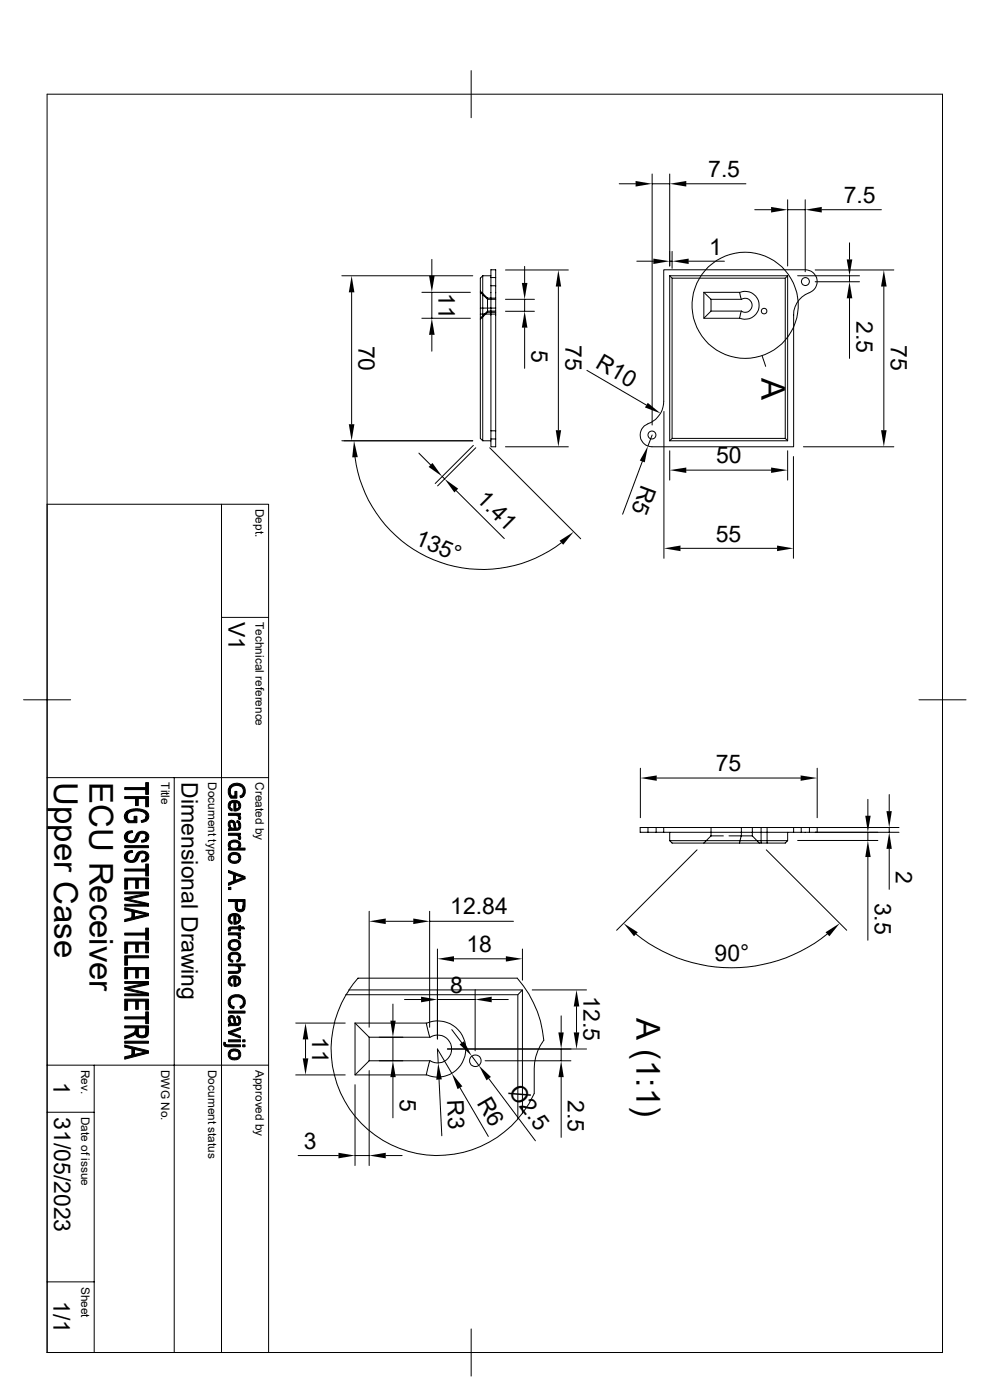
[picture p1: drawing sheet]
<svg xmlns="http://www.w3.org/2000/svg" width="210mm" height="297mm" viewBox="0 0 210 297" stroke-linecap="round" stroke-linejoin="round" font-family="sans-serif">
<g fill="none" stroke="#000" stroke-width=".21">
<path d="M10 20h189.9v266.9h-189.9zM99.9 15v10M131.4 39h3.4M138.3 36.9v53.3M138.3 39h3.8M142.1 36.9v19.5M145.6 39h12.6M72.5 58.5h27.8M91.6 55v3.5M102.4 58.5v35h1.7M102.4 58.5h1.7M102.4 58.5l-.5 .5v34l.5 .5"/>
<path d="M104.1 57.2h1.1v37.6h-1.1zM104.1 58.9h1.1M107.2 57.3h13.4M111.3 56.5v3.5M135.1 55.4h3.5M142.1 58.5l.5 .5M142.1 58.5h25M142.1 58.5v35M142.1 55.4h.5M142.6 59h24v34h-24zM142.6 53.3v3.6M146.1 55.4h7.6"/>
<path d="M160.1 44.5h3.5M167.1 42.4v14M167.1 44.5h3.7M167.1 58.5l-.5 .5M167.1 58.5v35h-25M169.2 58.5h13.1M170.8 57.2h-30v28a5.3 5.3 0 0 1-3.7 4.9 2.49 2.49 0 0 0-1.2 2.8 2.49 2.49 0 0 0 2.4 1.9h30.1v-28a5 5 0 0 1 3.3-4.7M170.8 42.4v15.3M170.9 57.2a2.51 2.51 0 0 1 2.4 2.1 2.51 2.51 0 0 1-1.6 2.8M172.9 57.3h16.7M172.9 59.8h9.4M174.3 44.5h12.7"/>
<path d="M180.2 51.5v3.5M180.2 58.5v1.3M74.6 62v28M89.5 62h10.3M89.5 67.5h10.3M91.6 62v5.5M91.6 71v3.5M101.9 62l1.5 1.5h1.8M101.9 66.6h3.3M101.9 65.4h3.3M101.9 61.8l1.5 1.4M103.4 63.2v3.1"/>
<path d="M103.4 66.3h1.8M103.4 63.2h1.8M103.4 66.3l-1.5 1.4M104.1 60.6h1.1M105.2 66h-1.8l-1.5 1.5M107.2 63.5h6.2M107.2 66h6.2M111.3 63.5v2.5M111.3 69.5v8.6M118.4 60.8v30.5M124.5 78.6l12.6 7.3M149.3 62l1.5 1.5"/>
<path d="M149.3 62v5.5h7.6l.4-1.5M149.3 62h7.6l.4 1.5h-6.5M150.8 63.5v2.5M150.8 66l-1.5 1.5M150.8 66h6.5M156.9 62.1a2.96 2.96 0 0 1 4.1 2.7 2.96 2.96 0 0 1-4.1 2.7M157.3 63.5a1.47 1.47 0 0 1 2.3 1.3 1.47 1.47 0 0 1-2.3 1.2M161.7 75.5l.7 2.2M180.2 63.3v12.7M187.5 60.8v30.5M72.5 93.5h27.8M75.3 97a27.3 27.3 0 0 0 43.8 18.1"/>
<path d="M88.9 96.1l2.5 2.5M100.4 94.5l-8.1 8.1M100.9 95l-8.1 8.1M103.9 95l19.3 19.3M104.1 91.4h1.1M104.1 93.1h1.1M107.2 94.8h13.4M136.3 97.9l-4.2 11.2M138.3 92.3l-.8 2.3M140.8 87.3v31.1M142.1 95.6v6.3M142.6 93l-.5 .5"/>
<path d="M145.6 99.7h18M166.6 93l.5 .5M167.1 95.6v6.3M168.3 96.9v21.5M170.4 94.8h19.2M10 107h47v179.9h-47M47 107v179.9M93.8 101.1l.5 .5M96.8 104.1l10.2 10.2M144.4 116.3h20.4M47 131h10M5 148.5h10"/>
<path d="M194.9 148.5h10M10 165h47M37 165v121.9M135.8 163v10.5M137.5 175.6v1M139.2 175.6v1M139.3 165.1h30.5M140.8 175.6h32.6v1h-32.6zM140.8 175.6h-5v1h5M142.1 176.6v1.8M142.1 178.4l.5 .5h24l.5-.5M150.8 175.6v1.7"/>
<path d="M150.8 177.3h2.7M150.8 177.3l-1.5 1.6M157.3 175.6v1.7h-2.7M159.6 177.3h-1.8a.54 .54 0 0 0-.7 .6l-.2 1M159.6 175.6v1.7l1.5 1.6M161.5 175.6v3.3M162.7 175.6v3.3M167.1 176.6v1.8h-25M168.4 175.6v1M169.2 178.3h17M170 175.6v1M171.7 175.6v1"/>
<path d="M172.9 175.6h17.8M172.9 176.6h17.8M173.4 163v10.5M184.1 169.6v3.5M184.1 176.6v1.7M188.6 168.6v3.5M188.6 175.6v1M78.3 193.3v24.6M81.8 195.5h5.9M91.1 193.3v24.6M91.1 195.5h17.8M134.9 198.2a32.3 32.3 0 0 0 40.6 0"/>
<path d="M147.9 180.3l-17.1 17.1M162.6 180.3l17 17.1M184.1 181.8v17.7M188.6 180.1v8.6M62.7 217h10.5M73.4 211h36.5M73.4 211a22.6 22.6 0 0 0 6.2 29.8 22.6 22.6 0 0 0 30.3-3.4M74 210.1l-.6 .9M75.3 217l3 3M75.3 217v11h15.1l.8-3M75.3 217h15.1l.8 3h-12.9M83.4 213v3.5"/>
<path d="M85.8 212h3.5M90.5 217.1a6 6 0 0 1 8.3 5.4 6 6 0 0 1-8.3 5.5M92.8 201.3v19.1M92.8 212h8M95.8 218.4l2.2 2.8M96.3 203.4h11M100.8 209.9v13M104.3 212h3.5M110.8 201.3v6.6M110.8 210h-36.8l1.9-2.5h33.8a23.3 23.3 0 0 1 5.7 13.2 10.2 10.2 0 0 0-2.1 6v5.3l-1.1 2.1-1.4 2.1M112.9 210h11.5M119 215.5v3.5"/>
<path d="M122.3 213.5v5.5M10 236h10M10 226h47M20 226v60.9M62.7 228h10.5M64.8 220.5v4M75.3 230.1v17.2M78.3 220v5M78.3 227.1v20.2M78.3 225l-3 3M78.3 225h12.9M83.4 220v5"/>
<path d="M83.4 228.5v8.7M91.2 220.1a2.96 2.96 0 0 1 4.6 2.4 2.96 2.96 0 0 1-4.6 2.5M93 225.6l-.2-3.1 3 5.2M93.1 229l.6 12M94.9 222.5h29.5M97.6 230.8l6 10.3M100.1 224l1.5 2M102.9 225h18.2M103.7 228.8l9.9 13.2M110.8 236.2v-26.2l-.9 1v26.4M110.8 236.2l-1 1.2M119 222.5v2.5"/>
<path d="M119 228.5v12.8M63.2 245.2h8.6M75.3 245.2h3M81.8 245.2h3.5M10 271.9h10M99.9 281.9v10"/>
<circle cx="170.9" cy="59.7" r=".85"/>
<circle cx="158.1" cy="64.8" r="11.3"/>
<circle cx="162.1" cy="66" r=".59"/>
<circle cx="138.3" cy="92.3" r=".85"/>
<circle cx="100.8" cy="225" r="1.23"/>
</g>
<g fill="#000" stroke="#000" stroke-width=".21">
<path d="M26.5 179.4h5v.4h-5z" fill-rule="evenodd"/>
<path d="M27 176.5l1.1-.3 .1 .4a1.1 1.1 0 0 0-1.2 1z" fill-rule="evenodd"/>
<path d="M26.8 172.3l.1-.2 .1 1.3 .5 .7h.9v-.9h.6v1.3h-1.9a1.44 1.44 0 0 1-.3-2.2z" fill-rule="evenodd"/>
<path d="M30 178.3l.8-.3 .2-.5v1l-.9 .2z" fill-rule="evenodd"/>
<path d="M29.9 174.1l.8-.3 .3-.6v1l-.9 .3z" fill-rule="evenodd"/>
<path d="M26.5 167.1h4.4v-1.1h.6v2.5h-.6v-1h-4.4z" fill-rule="evenodd"/>
<path d="M26.5 169h5v2.2h-.6v-1.8h-1.6v1.5h-.6v-1.5h-2.2z" fill-rule="evenodd"/>
<path d="M26.9 172.1l.4-.2a3.6 3.6 0 0 1 4.1 .7 1.2 1.2 0 0 1-.4 1.6v-1a1.66 1.66 0 0 0-2-1.2 1.71 1.71 0 0 0-2 1.2z" fill-rule="evenodd"/>
<path d="M26.7 176.7l.3-.2v1.1a.92 .92 0 0 0 1 .8 .92 .92 0 0 0 .8-1 1.44 1.44 0 0 1 1.4-1 1.44 1.44 0 0 1 1.4 1.1l-.2 .6-.4 .4v-1a.81 .81 0 0 0-.9-.7 .81 .81 0 0 0-.7 .8 1.54 1.54 0 0 1-1.6 1.2 1.54 1.54 0 0 1-1.4-1.3z" fill-rule="evenodd"/>
<path d="M48.8 175v.8z" fill-rule="evenodd"/>
<path d="M48.6 178.7l.2-.2v1.5l-.4-.5z" fill-rule="evenodd"/>
<path d="M48.8 170.1v1l.1 .2 .4 .3-.1 .4a1.16 1.16 0 0 1-.4-1.9z" fill-rule="evenodd"/>
<path d="M48.6 174.2a.72 .72 0 0 1 1.2 .2l-.1 1.2a1.22 1.22 0 0 0-.6-1.1l-.3 .2-.1 1a1.2 1.2 0 0 1-.1-1.5z" fill-rule="evenodd"/>
<path d="M48.8 166.8v1.1l.2 .8 .2 .2h.6v-1h.4v1.4h-1.2l-.2-.2-.4-.8v-.8z" fill-rule="evenodd"/>
<path d="M48.8 170.1a1.75 1.75 0 0 1 1.9 0v.8l-.2-.5-.5-.2v1.8h-.4v-1.8l-.6 .2-.2 .5z" fill-rule="evenodd"/>
<path d="M50.3 174.1l.4 .1v.9l-.2-.5-.3-.1z" fill-rule="evenodd"/>
<path d="M48.5 172.6h2.5v.3h-.4v.5l-.1-.2-.5-.2h-1.5z" fill-rule="evenodd"/>
<path d="M48.5 176.8h2.5v.4h-.4v.5l-.1-.3-.4-.2h-1.6z" fill-rule="evenodd"/>
<path d="M50 170.2l.1 1.4 .4-.1 .2-.4v-1a1.12 1.12 0 0 1 .3 1.2 1.12 1.12 0 0 1-1 .7z" fill-rule="evenodd"/>
<path d="M50.6 172.9l.5 .5-.2 .5-.4-.2z" fill-rule="evenodd"/>
<path d="M48.8 175.2l.3 .4 .6 .1 .1-1.3 .2 .8a.41 .41 0 0 0 .4 .5 .41 .41 0 0 0 .3-.6v-.9a1.06 1.06 0 0 1 .4 1.2 1.06 1.06 0 0 1-1 .7l-1.6 .2v-.4l.3-.1z" fill-rule="evenodd"/>
<path d="M50.6 177.2l.5 .4-.2 .5-.4-.1z" fill-rule="evenodd"/>
<path d="M48.8 178.5l.4-.2a1.13 1.13 0 0 1 1.5 .2 1.13 1.13 0 0 1 .1 1.4l-.1-.6a1.05 1.05 0 0 0-1-.7 1.05 1.05 0 0 0-.9 .7z" fill-rule="evenodd"/>
<path d="M51.6 167.9v1.1l-.6 .2-.1-.3 .6-.4z" fill-rule="evenodd"/>
<path d="M48.9 166.6l.5-.3 1.1-.1a1.65 1.65 0 0 1 1.4 1 1.65 1.65 0 0 1-.3 1.8v-1.1a1.46 1.46 0 0 0-1-1.3 1.46 1.46 0 0 0-1.6 .6l-.2 .7v-1.1z" fill-rule="evenodd"/>
<path d="M27 180.7l1.1-.3 .1 .4a1.04 1.04 0 0 0-1.2 1z" fill-rule="evenodd"/>
<path d="M30 182.5l.8-.3 .2-.5v1l-.9 .2z" fill-rule="evenodd"/>
<path d="M26.5 184.4h4.4v-1.1h.6v2.5h-.6v-1h-4.4z" fill-rule="evenodd"/>
<path d="M26.5 186.3h5v2.3h-.6v-1.9h-1.6v1.8h-.5v-1.8h-1.7v1.9h-.6z" fill-rule="evenodd"/>
<path d="M26.5 190.5l5 1.2v.5l-.9-.3-4.1-1z" fill-rule="evenodd"/>
<path d="M26.5 190.5l4.2-.9 .8 .2-4.2 1z" fill-rule="evenodd"/>
<path d="M26.5 192.6l5 1.2v.5l-.6-.3-2.4-.5-.5 1.2v-1.3l-1.5-.4z" fill-rule="evenodd"/>
<path d="M26.5 195.1l1.5-.4 .5-1.2v1.1l2.4-.6 .6 .3-5 1.2z" fill-rule="evenodd"/>
<path d="M26.5 198h4.4v-1.1h.6v2.5h-.6v-1h-4.4z" fill-rule="evenodd"/>
<path d="M26.5 191.9h4.1l.9 .3h-5z" fill-rule="evenodd"/>
<path d="M26.5 189.2h5v.6l-.8-.2h-4.2z" fill-rule="evenodd"/>
<path d="M26.9 180.8l.1 1a.92 .92 0 0 0 1 .7 .92 .92 0 0 0 .8-.9 1.44 1.44 0 0 1 1.4-1.1 1.44 1.44 0 0 1 1.4 1.2l-.2 .6-.4 .4v-1a.81 .81 0 0 0-.9-.7 .81 .81 0 0 0-.7 .8 1.54 1.54 0 0 1-1.6 1.2 1.54 1.54 0 0 1-1.4-1.3l.2-.6z" fill-rule="evenodd"/>
<path d="M48.5 188.3h.5v.4h-.5z" fill-rule="evenodd"/>
<path d="M48.6 196.8l.3-.1v.8l-.4 .1z" fill-rule="evenodd"/>
<path d="M48.8 194.1v1l.1 .2 .4 .3-.1 .4a1.13 1.13 0 0 1-.4-1.9z" fill-rule="evenodd"/>
<path d="M48.8 181.1a1.79 1.79 0 0 1 1.9 0v.9a1.02 1.02 0 0 0-1-.7 1.02 1.02 0 0 0-.9 .7z" fill-rule="evenodd"/>
<path d="M48.8 194.1a1.67 1.67 0 0 1 1.9 0v.8l-.2-.5-.5-.1v1.7l-.4 .1v-1.9l-.5 .2-.3 .6z" fill-rule="evenodd"/>
<path d="M48.8 199.6l.2-.1a1.74 1.74 0 0 1 1.7 .1v.9a1.02 1.02 0 0 0-1-.7 1.02 1.02 0 0 0-.9 .7z" fill-rule="evenodd"/>
<path d="M48.5 197.9h2.5v.4h-.4v.5l-.1-.3-.4-.2h-1.6z" fill-rule="evenodd"/>
<path d="M48.7 181.2l.1 .8a1.02 1.02 0 0 0 .9 .7 1.02 1.02 0 0 0 1-.7v-.9a1.23 1.23 0 0 1 .1 1.6 1.23 1.23 0 0 1-1.5 .4 1.16 1.16 0 0 1-.6-1.9z" fill-rule="evenodd"/>
<path d="M50 194.3l.1 1.3 .4-.1 .2-.3v-1.1a1.09 1.09 0 0 1 .3 1.3 1.09 1.09 0 0 1-1 .6z" fill-rule="evenodd"/>
<path d="M50.6 198.3l.5 .4-.2 .5-.4-.1z" fill-rule="evenodd"/>
<path d="M50.3 191.3v.9a.65 .65 0 0 0 .6 .8 .65 .65 0 0 0 .7-.8v1.1l-.4 .1-.9-.1z" fill-rule="evenodd"/>
<path d="M48.9 196.7l1.8-.1v-.3h.3v.3h.6l.3 .5h-.9v.4h-.3v-.4h-1.6h-.2v.2z" fill-rule="evenodd"/>
<path d="M48.8 179.5a1.09 1.09 0 0 0 1.9-.2v.6h1.3v.4h-3.5v-.3h.3z" fill-rule="evenodd"/>
<path d="M48.5 184.7l3.5 1.3v.4l-2.1-.8-.4 1.3v-1.4l-1-.4z" fill-rule="evenodd"/>
<path d="M49.9 185.6v1.2l1.7-.6 .4 .2-3.5 1.4v-.5l1-.4z" fill-rule="evenodd"/>
<path d="M48.5 190.8h3.5v1.5l-.3 .8-.1 .2v-2h-1.3l-.1 1.9-.3-.6v-1.3h-1.4z" fill-rule="evenodd"/>
<path d="M26.5 219.9l2-.9 .2-.5v.8l-.5 .4-1.7 .7z" fill-rule="evenodd"/>
<path d="M26.5 199.9h5v2.2h-.6v-1.8h-1.6v1.7h-.5v-1.7h-1.7v1.9h-.6z" fill-rule="evenodd"/>
<path d="M26.5 205.3h5v2.3h-.6v-1.9h-1.6v1.8h-.5v-1.8h-1.7v1.9h-.6z" fill-rule="evenodd"/>
<path d="M26.5 209.6l5 1.1v.5l-.9-.3-4.1-1z" fill-rule="evenodd"/>
<path d="M26.5 209.6l4.2-1 .8 .3-4.2 .9z" fill-rule="evenodd"/>
<path d="M26.5 212h5v2.2h-.6v-1.8h-1.6v1.7h-.5v-1.7h-1.7v1.9h-.6z" fill-rule="evenodd"/>
<path d="M26.5 215.7h4.4v-1h.6v2.5h-.6v-1h-4.4z" fill-rule="evenodd"/>
<path d="M26.5 217.6h5l-.1 2.1-.5 .3v-1.9h-1.6l-.1 1.9-.4-.5-.1-1.4h-2.2z" fill-rule="evenodd"/>
<path d="M26.5 202.8h5v.4h-4.4v1.6h-.6z" fill-rule="evenodd"/>
<path d="M26.5 210.9h4.1l.9 .3h-5z" fill-rule="evenodd"/>
<path d="M26.5 208.2h5v.7l-.8-.3h-4.2z" fill-rule="evenodd"/>
<path d="M48.5 214.5h3.5v.4h-3.5z" fill-rule="evenodd"/>
<path d="M48.8 216.4v.8z" fill-rule="evenodd"/>
<path d="M48.8 207.3v1l.1 .2 .4 .3-.1 .5a1.16 1.16 0 0 1-.4-2z" fill-rule="evenodd"/>
<path d="M48.7 202.4l.1 1 .6 .3v.4a1.05 1.05 0 0 1-.9-.6 1.05 1.05 0 0 1 .2-1.1z" fill-rule="evenodd"/>
<path d="M48.8 212.6a.93 .93 0 0 0 .9 1l-.1 .4-.8-.4z" fill-rule="evenodd"/>
<path d="M48.6 215.6a.71 .71 0 0 1 1.2 .2l-.1 1.4-.1-.7a.43 .43 0 0 0-.3-.6 .43 .43 0 0 0-.5 .5l-.1 .7a1.15 1.15 0 0 1-.1-1.5z" fill-rule="evenodd"/>
<path d="M50.7 203.1v.8l-.5 .2v-.4l.4-.2z" fill-rule="evenodd"/>
<path d="M48.8 207.3a1.75 1.75 0 0 1 1.9 0v.9l-.2-.6-.5-.2v1.9h-.4v-1.9l-.6 .2-.2 .6z" fill-rule="evenodd"/>
<path d="M50.3 215.5l.4 .2v.9l-.1-.5-.4-.2z" fill-rule="evenodd"/>
<path d="M48.5 218.9l2.5-.9v.4l-1.8 .6z" fill-rule="evenodd"/>
<path d="M48.8 199.6v.9a1.02 1.02 0 0 0 .9 .7 1.02 1.02 0 0 0 1-.7v-.9a1.23 1.23 0 0 1 .1 1.7 1.23 1.23 0 0 1-1.6 .2 1.12 1.12 0 0 1-.4-1.9z" fill-rule="evenodd"/>
<path d="M48.8 202.3a1.39 1.39 0 0 1 2.3 .8l-.1 .4-.3 .4v-.8a1.09 1.09 0 0 0-1.8-.4l-.1 .4z" fill-rule="evenodd"/>
<path d="M48.5 206.1h1.8l.2-.1 .2-.4v-.7a.89 .89 0 0 1 .3 1 .89 .89 0 0 1-.9 .6h-1.6z" fill-rule="evenodd"/>
<path d="M50 207.4l.1 1.4 .4-.1 .2-.4v-1a1.12 1.12 0 0 1 .3 1.2 1.12 1.12 0 0 1-1 .8z" fill-rule="evenodd"/>
<path d="M48.8 216.7l.3 .4 .6 .1 .1-1.4 .2 .9a.35 .35 0 0 0 .3 .5 .35 .35 0 0 0 .4-.4v-1.1a1.11 1.11 0 0 1-.3 1.9l-1.9 .1v-.4l.3-.1z" fill-rule="evenodd"/>
<path d="M51.6 212.6v1l-.6 .4-.1-.5 .6-.3z" fill-rule="evenodd"/>
<path d="M48.5 204.5h3.5v.4h-1.3v.7l-.4-.6-1.8-.1z" fill-rule="evenodd"/>
<path d="M48.8 211.5l.2-.1a1.82 1.82 0 0 1 2-.3 1.82 1.82 0 0 1 1 1.8l-.4 .7v-1a1.53 1.53 0 0 0-2.5-.7l-.3 .5v1.2a1.67 1.67 0 0 1 0-2.1z" fill-rule="evenodd"/>
<path d="M26.5 220.9h5v.4h-5z" fill-rule="evenodd"/>
<path d="M29.3 218.1v.8a.83 .83 0 0 0 .7 .9 .83 .83 0 0 0 .9-.8v1l-.9 .2-.7-.2z" fill-rule="evenodd"/>
<path d="M26.5 221.7l5 1.2v.5l-.6-.3-2.4-.5-.5 1.3v-1.4l-1.5-.3z" fill-rule="evenodd"/>
<path d="M26.5 224.2l1.5-.3 .5-1.3v1.1l2.4-.6 .6 .3-5 1.3z" fill-rule="evenodd"/>
<path d="M47.5 221.1l.3 .1v.8l-.3-.3z" fill-rule="evenodd"/>
<path d="M48.8 222.8a1.79 1.79 0 0 1 1.9 0v.9a1.02 1.02 0 0 0-1-.7 1.02 1.02 0 0 0-.9 .7z" fill-rule="evenodd"/>
<path d="M48.5 220.6h2.5v.4h-2.5z" fill-rule="evenodd"/>
<path d="M48.5 218.9l2.5 .9v.4l-2.5-.9z" fill-rule="evenodd"/>
<path d="M47.8 221.4l.3 .3h2.9v.4l-3.1-.1z" fill-rule="evenodd"/>
<path d="M48.7 222.9l.1 .8a1.02 1.02 0 0 0 .9 .7 1.02 1.02 0 0 0 1-.7v-.9a1.23 1.23 0 0 1 .1 1.6 1.23 1.23 0 0 1-1.5 .4 1.16 1.16 0 0 1-.6-1.9z" fill-rule="evenodd"/>
<path d="M51.5 220.6h.5v.4h-.5z" fill-rule="evenodd"/>
<path d="M51.5 221.7h.5v.4h-.5z" fill-rule="evenodd"/>
</g>
<g fill="#000">
<path d="M134.8 38.4l3.5 .6-3.5 .6zM142.1 39l3.5-.6v1.2zM91 58.5h1.2l-.6 3.5zM138.6 54.9l3.5 .5-3.5 .6zM142.6 55.4l3.5-.5v1.1zM163.6 43.9l3.5 .6-3.5 .6zM170.8 44.5l3.5-.6v1.2zM179.6 55h1.2l-.6 3.5zM74.6 58.5l.6 3.5h-1.2zM91.6 67.5l.6 3.5h-1.2zM110.7 60h1.2l-.6 3.5zM111.3 66l.6 3.5h-1.2z"/>
<path d="M118.4 57.3l.6 3.5h-1.1zM180.2 59.8l.6 3.5h-1.2zM187.5 57.3l.6 3.5h-1.2zM75.1 93.5l.8 3.5h-1.2zM74 90h1.2l-.6 3.5zM91.7 98.2l2.1 2.9-2.9-2zM117.9 91.3h1.1l-.6 3.5zM137.5 94.6l-.7 3.5-1.1-.4zM137.4 85.5l2.8 2.2-3.4-1.3zM142.1 99.7l3.5-.5v1.1zM163.6 99.2l3.5 .5-3.5 .6zM186.9 91.3h1.2l-.6 3.5z"/>
<path d="M94.3 101.6l2.9 2.1-.8 .8zM118.7 114.7l3-1.9-2.2 2.8zM140.8 116.3l3.6-.6v1.2zM164.8 115.7l3.5 .6-3.5 .6zM135.8 165.1l3.5-.6v1.2zM169.8 164.5l3.6 .6-3.6 .6zM183.6 173.1h1.1l-.6 3.5zM188 172.1h1.2l-.6 3.5zM78.3 195.5l3.5-.6v1.1zM87.7 194.9l3.4 .6-3.4 .5zM132.3 195.9l3 1.9-.8 .8zM175.1 197.8l3-1.9-2.2 2.7z"/>
<path d="M184.1 178.3l.6 3.5h-1.1zM188.6 176.6l.6 3.5h-1.2zM82.8 216.5h1.1l-.5 3.5zM89.3 211.5l3.5 .5-3.5 .6zM92.8 203.4l3.5-.5v1.1zM100.8 212l3.5-.5v1.1zM107.3 202.9l3.5 .5-3.5 .6zM118.4 219h1.2l-.6 3.5zM122.3 210l.6 3.5h-1.2zM121.7 219h1.2l-.6 3.5zM64.8 217l.6 3.5h-1.2zM64.2 224.5h1.2l-.6 3.5z"/>
<path d="M83.4 225l.5 3.5h-1.1zM93 225.6l.7 3.4-1.2 .1zM95.8 227.7l2.3 2.8-1 .6zM97.5 221.6l.9-.7 1.7 3.1zM101.6 226l2.5 2.5-.9 .7zM119 225l.6 3.5h-1.2zM71.8 244.6l3.5 .6-3.5 .5zM78.3 245.2l3.5-.6v1.1z"/>
</g>
<g font-size="7">
<text x="161.5" y="80.2" transform="rotate(90 161.5 80.2)">A</text>
<text x="11.5" y="165.9" transform="rotate(90 11.5 165.9)">Upper Case</text>
<text x="19" y="165.9" transform="rotate(90 19 165.9)">ECU Receiver</text>
<text x="135" y="215.9" transform="rotate(90 135 215.9)">A (1:1)</text>
</g>
<g font-size="4.9">
<text x="150.2" y="37.5">7.5</text>
<text x="179" y="43">7.5</text>
<text x="150.5" y="54">1</text>
<text x="93" y="62.2" transform="rotate(90 93 62.2)">11</text>
<text x="181.7" y="68" transform="rotate(90 181.7 68)">2.5</text>
<text x="76.1" y="73.3" transform="rotate(90 76.1 73.3)">70</text>
<text x="112.7" y="74.2" transform="rotate(90 112.7 74.2)">5</text>
<text x="119.9" y="73.3" transform="rotate(90 119.9 73.3)">75</text>
<text x="126.1" y="77.8" transform="rotate(30 126.1 77.8)">R10</text>
<text x="189" y="73.3" transform="rotate(90 189 73.3)">75</text>
<text x="151.9" y="98.3">50</text>
<text x="100.9" y="106.2" transform="rotate(45 100.9 106.2)">1.41</text>
<text x="136.1" y="102.6" transform="rotate(110 136.1 102.6)">R5</text>
<text x="87.8" y="115.4" transform="rotate(23 87.8 115.4)">135°</text>
<text x="151.8" y="114.9">55</text>
<text x="48.5" y="132" transform="rotate(90 48.5 132)">V1</text>
<text x="38.5" y="165.9" transform="rotate(90 38.5 165.9)">Dimensional Drawing</text>
<text x="151.8" y="163.6">75</text>
<text x="190" y="184.8" transform="rotate(90 190 184.8)">2</text>
<text x="185.6" y="191.5" transform="rotate(90 185.6 191.5)">3.5</text>
<text x="95.5" y="194">12.84</text>
<text x="98.9" y="202">18</text>
<text x="151.6" y="203.9">90°</text>
<text x="95.5" y="210.6">8</text>
<text x="123.8" y="211.4" transform="rotate(90 123.8 211.4)">12.5</text>
<text x="66.2" y="220" transform="rotate(90 66.2 220)">11</text>
<text x="11.3" y="229.6" transform="rotate(90 11.3 229.6)">1</text>
<text x="84.8" y="233.2" transform="rotate(90 84.8 233.2)">5</text>
<text x="94.8" y="233.5" transform="rotate(87 94.8 233.5)">R3</text>
<text x="101.1" y="233.9" transform="rotate(60 101.1 233.9)">R6</text>
<text x="107.7" y="231.6" transform="rotate(53 107.7 231.6)">Ø2.5</text>
<text x="120.5" y="233.3" transform="rotate(90 120.5 233.3)">2.5</text>
<text x="11.5" y="236.9" transform="rotate(90 11.5 236.9)">31/05/2023</text>
<text x="64.4" y="243.7">3</text>
<text x="11.3" y="276.1" transform="rotate(90 11.3 276.1)">1/1</text>
</g>
<g font-size="2.5">
<text x="54.2" y="108" transform="rotate(90 54.2 108)">Dept.</text>
<text x="54.2" y="132" transform="rotate(90 54.2 132)">Technical reference</text>
<text x="34.2" y="165.9" transform="rotate(90 34.2 165.9)">Title</text>
<text x="44.2" y="165.9" transform="rotate(90 44.2 165.9)">Document type</text>
<text x="54.2" y="165.9" transform="rotate(90 54.2 165.9)">Created by</text>
<text x="17.2" y="227" transform="rotate(90 17.2 227)">Rev.</text>
<text x="34.2" y="226.9" transform="rotate(90 34.2 226.9)">DWG No.</text>
<text x="44.2" y="226.9" transform="rotate(90 44.2 226.9)">Document status</text>
<text x="54.2" y="226.9" transform="rotate(90 54.2 226.9)">Approved by</text>
<text x="17.2" y="236.9" transform="rotate(90 17.2 236.9)">Date of issue</text>
<text x="17.2" y="273" transform="rotate(90 17.2 273)">Sheet</text>
</g>
</svg>
